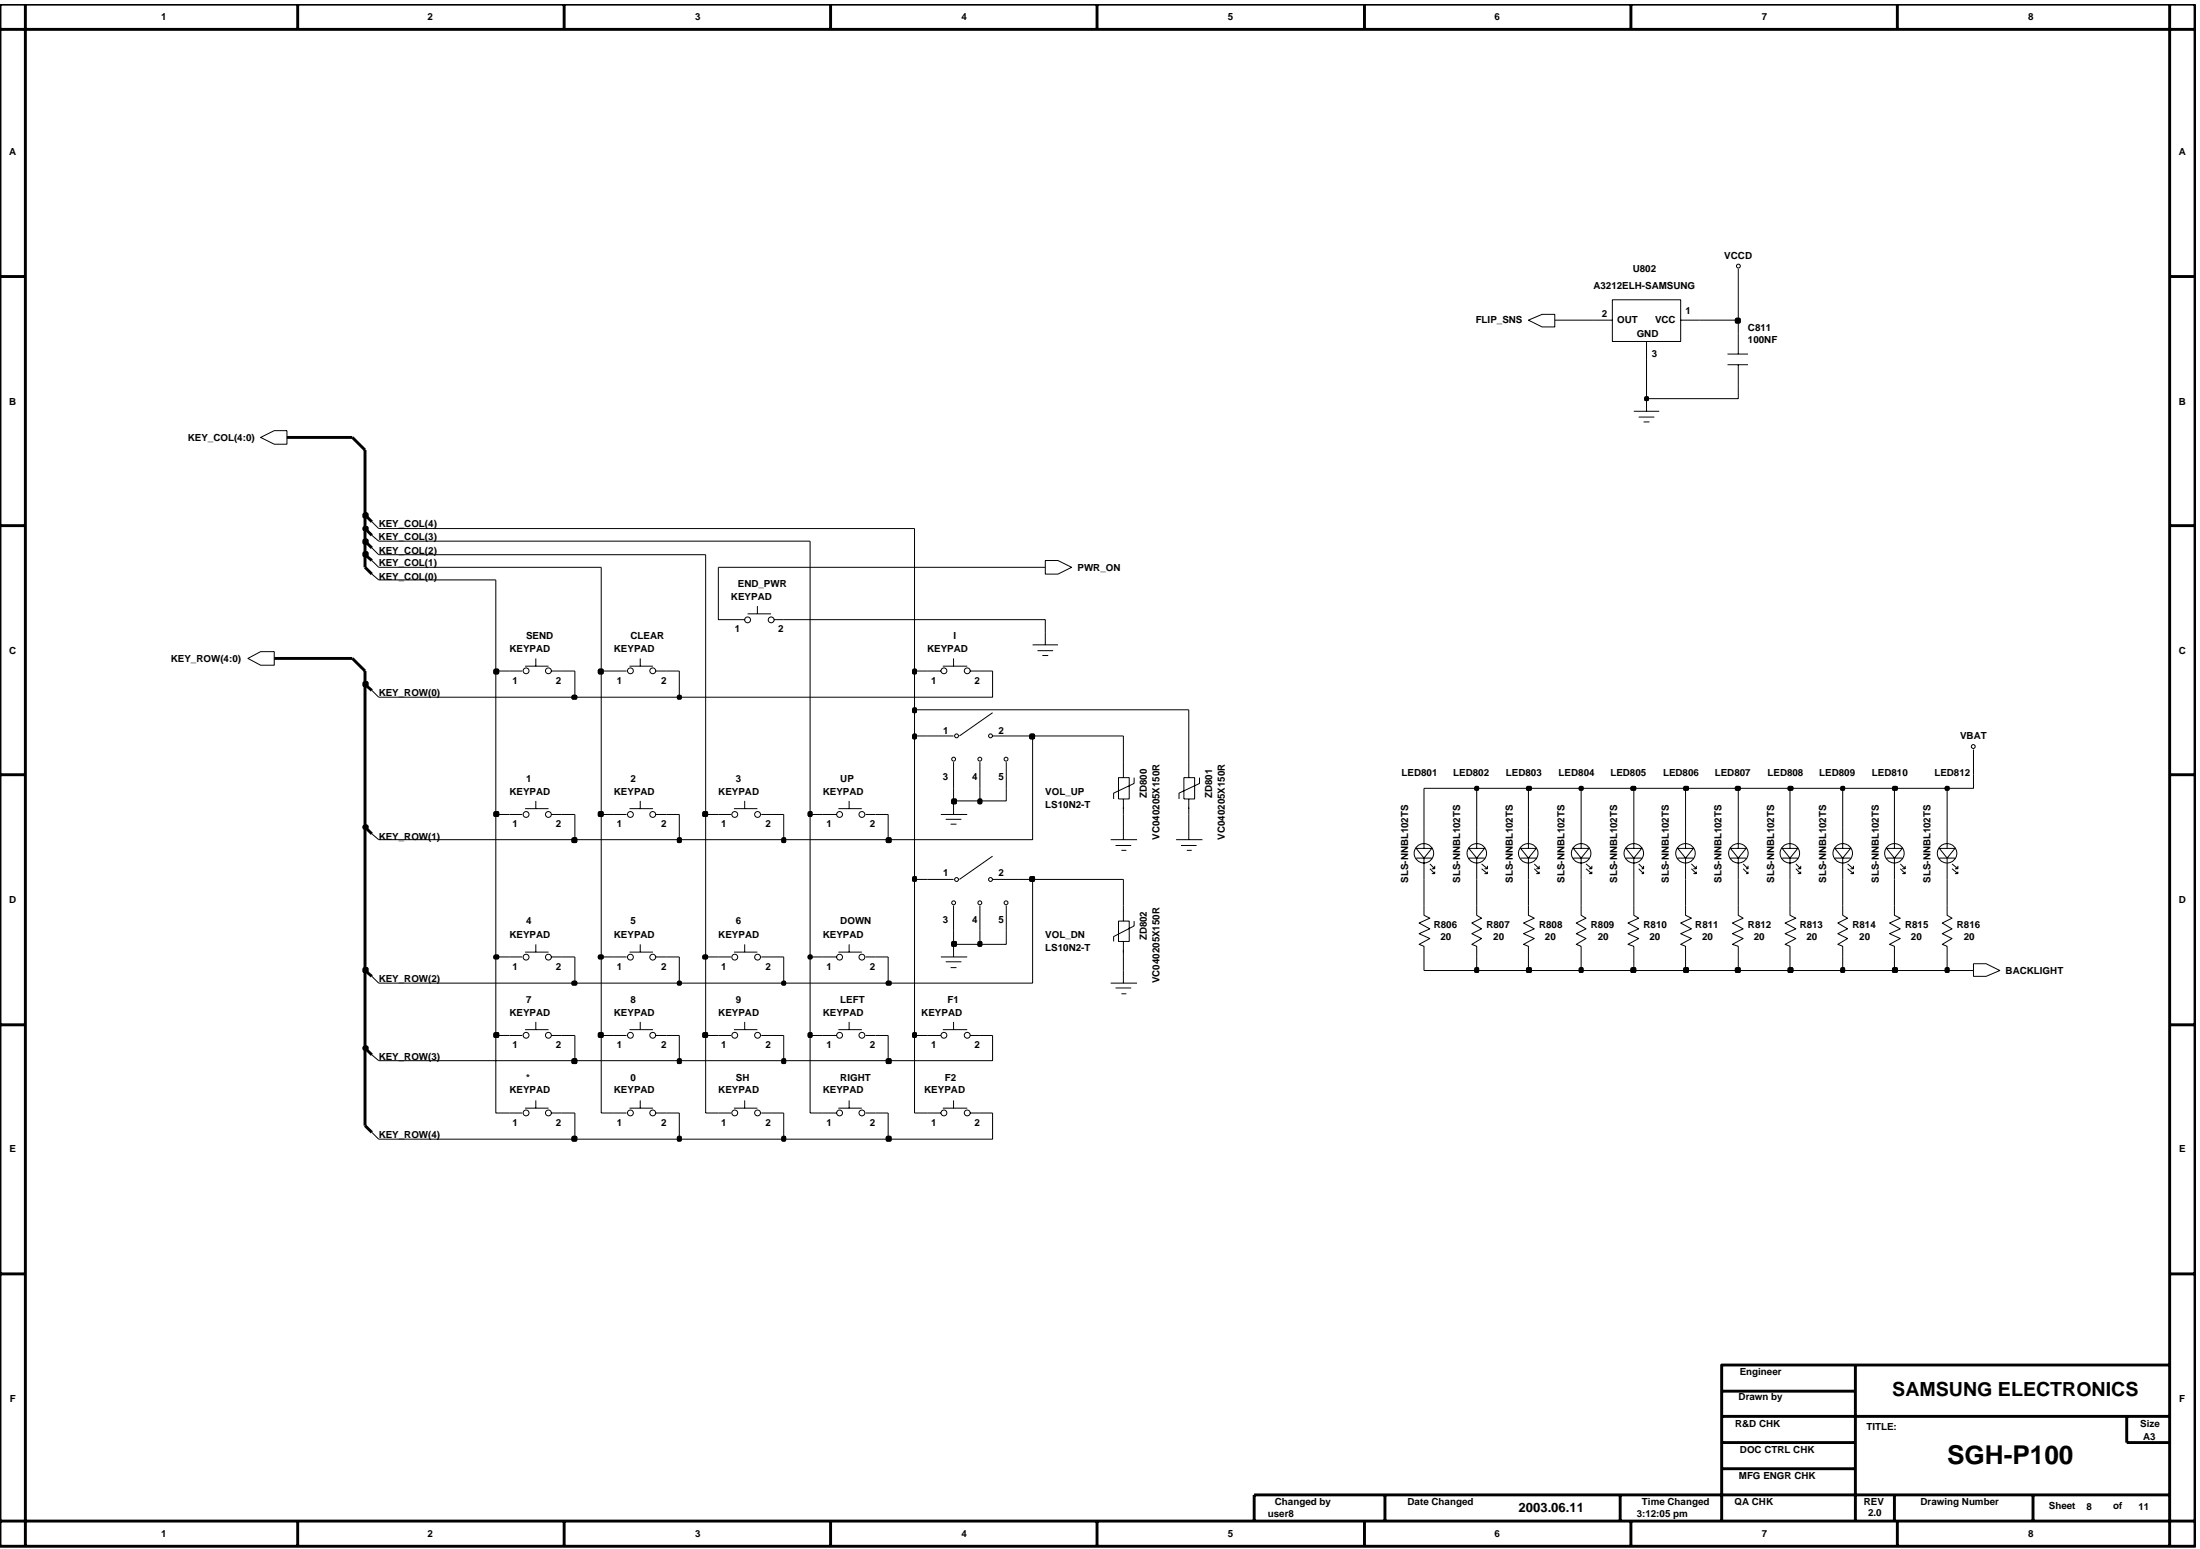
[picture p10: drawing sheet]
<svg xmlns="http://www.w3.org/2000/svg" width="192mm" height="135mm" viewBox="0 0 192 135" stroke-linecap="round" stroke-linejoin="round" font-family="sans-serif">
<g fill="none" stroke="#000" stroke-width=".09">
<path d="M22.7 38.2l1.2-.6h1.1v1.1h-1.1zM133.3 27.9l1.2-.5h1.1v1.1h-1.1zM139 27.9h1.6M140.6 26.2h6v3.6h-6zM142.5 35.9h2.2M142.9 36.4h1.4M143.4 36.8h.5M143.6 29.8v1.6M143.6 34.8v1.1M146.6 27.9h1.6M150.7 31.8h1.8M150.7 30.9h1.8"/>
<path d="M151.6 23.4v2.3M151.6 29.1v1.8M151.6 31.8v1.8M21.6 57.4l1.1-.6h1.2v1.2h-1.2zM32.4 50.1l.6 .5M32.4 47.8l.6 .6M32.4 48.9l.6 .6M32.4 46.7l.6 .5M32.4 45.5l.6 .6M44.4 58.5h1.1M45.8 58.1h2M46.7 57.4v.7"/>
<path d="M48.1 58.5h.9M53.6 58.5h1.1M54.9 58.1h2.1M55.9 57.4v.7M57.2 58.5h1M63.8 54.1h1.2M65.2 53.5h2.1M66.1 52.9v.6M67.5 54.1h.9M80.9 58.5h1.2M82.2 58.1h2.2M83.2 57.4v.7"/>
<path d="M84.6 58.5h.9M90.1 56.2h2.2M90.5 56.8h1.4M90.9 57.2h.5M91.2 48.9h1.1l1.2 .6-1.2 .6h-1.1zM91.2 55.1v1.1M32.4 72.7l.6 .5M32.4 60.2l.6 .6M44.4 71h1.1M45.8 70.5h2M46.7 69.9v.6M48.1 71h.9"/>
<path d="M53.6 71h1.1M54.9 70.5h2.1M55.9 69.9v.6M57.2 71h1M62.7 71h1.1M64 70.5h2.1M65 69.9v.6M66.4 71h.9M71.8 71h1.2M73.1 70.5h2.1M74.1 69.9v.6M75.5 71h.9"/>
<path d="M80.9 64.2h2.3M80.9 76.7h2.3M82.1 71h2.3M82.5 71.5h1.4M82.9 71.9h.5M83.2 66.5v2.3M83.2 69.9v1.1M83.2 79v2.2M85.5 66.5v2.3M85.5 79v2.2M86.6 62.2l-2.9 2M86.6 64.2h2.3"/>
<path d="M86.6 74.7l-2.9 2M86.6 76.7h2.3M87.8 66.5v2.3M87.8 79v2.2M96.9 73.2h2.3M97.3 73.7h1.4M97.6 67.8h.9v1.9h-.9zM97.8 74.2h.5M98 66.5v1.3M98 69.7v1.3M98 72.1v1.1M98 79v1.3"/>
<path d="M98.9 67.8v.5l-1.8 .9v.5M102.6 73.2h2.3M103 73.7h1.4M103.3 67.8h.9v1.9h-.9zM103.5 74.2h.5M103.7 66.5v1.3M103.7 69.7v1.3M103.7 72.1v1.1M104.6 67.8v.5l-1.8 .9v.5M123.5 74h1.4l-.7 .8zM123.5 74.8h1.4M124.2 79v.8l.5 .3-.9 .4 .9 .5-.9 .4 .9 .5-.9 .5 .4 .1v1"/>
<path d="M124.2 72.1v1.9M124.2 74.8v1.9M124.7 75.8l.5 .4M124.7 75.4l.5 .4M124.9 75.8h.3M125.2 76v.2h-.3M125.2 75.5v.3M128.1 74h1.4l-.7 .8zM128.1 74.8h1.4M128.8 79v.8l.4 .3-.8 .4 .8 .5-.8 .4 .8 .5-.8 .5 .4 .1v1M128.8 72.1v1.9M128.8 74.8v1.9"/>
<path d="M129.2 75.8l.6 .4M129.2 75.4l.6 .4M129.5 75.8h.3M129.5 76.2h.3M129.8 75.5v.3M129.8 76v.2M132.6 74h1.4l-.7 .8zM132.6 74.8h1.4M133.3 79v.8l.5 .3-.9 .4 .9 .5-.9 .4 .9 .5-.9 .5 .4 .1v1M133.3 72.1v1.9M133.3 74.8v1.9M133.8 75.8l.5 .4"/>
<path d="M133.8 75.4l.5 .4M134 75.8h.3M134 76.2h.3M134.3 75.5v.3M134.3 76v.2M137.2 74h1.4l-.7 .8zM137.2 74.8h1.4M137.9 79v.8l.5 .3-.9 .4 .9 .5-.9 .4 .9 .5-.9 .5 .4 .1v1M137.9 72.1v1.9M137.9 74.8v1.9M138.4 75.8l.5 .4M138.4 75.4l.5 .4"/>
<path d="M138.6 75.8h.3M138.9 76v.2h-.3M138.9 75.5v.3M141.8 74h1.4l-.7 .8zM141.8 74.8h1.4M142.5 79v.8l.4 .3-.9 .4 .9 .5-.9 .4 .9 .5-.9 .5 .5 .1v1M142.5 72.1v1.9M142.5 74.8v1.9M142.9 75.8l.5 .4M142.9 75.4l.5 .4M143.2 75.8h.2M143.4 76v.2h-.2"/>
<path d="M143.4 75.5v.3M146.4 74h1.3l-.7 .8zM146.4 74.8h1.3M147 79v.8l.5 .3-.9 .4 .9 .5-.9 .4 .9 .5-.9 .5 .4 .1v1M147 72.1v1.9M147 74.8v1.9M147.5 75.8l.5 .4M147.5 75.4l.5 .4M147.7 75.8h.3M148 76v.2h-.3M148 75.5v.3M151 74h1.3l-.7 .8z"/>
<path d="M151 74.8h1.3M151.6 79v.8l.5 .3-1 .4 1 .5-1 .4 1 .5-1 .5 .5 .1v1M151.6 72.1v1.9M151.6 74.8v1.9M152.1 75.8l.4 .4M152.1 75.4l.4 .4M152.3 75.8h.2M152.5 76v.2h-.2M152.5 75.5v.3M155.5 74h1.3l-.7 .8zM155.5 74.8h1.3M156.1 79v.8l.6 .3-1 .4 1 .5-1 .4 1 .5-1 .5 .4 .1v1"/>
<path d="M156.1 72.1v1.9M156.1 74.8v1.9M156.7 75.8l.4 .4M156.7 75.4l.4 .4M156.8 75.8h.3M157.1 76v.2h-.3M157.1 75.5v.3M160.1 74h1.3l-.7 .8zM160.1 74.8h1.3M160.7 79v.8l.5 .3-.9 .4 .9 .5-.9 .4 .9 .5-.9 .5 .4 .1v1M160.7 72.1v1.9M160.7 74.8v1.9"/>
<path d="M161.2 75.8l.5 .4M161.2 75.4l.5 .4M161.4 75.8h.3M161.7 76v.2h-.3M161.7 75.5v.3M164.6 74h1.3l-.6 .8zM164.6 74.8h1.3M165.3 79v.8l.5 .3-1 .4 1 .5-1 .4 1 .5-1 .5 .5 .1v1M165.3 72.1v1.9M165.3 74.8v1.9M165.8 75.8l.4 .4M165.8 75.4l.4 .4"/>
<path d="M165.9 75.8h.3M166.2 76v.2h-.3M166.2 75.5v.3M169.2 74h1.3l-.6 .8zM169.2 74.8h1.3M169.9 79v.8l.4 .3-.9 .4 .9 .5-.9 .4 .9 .5-.9 .5 .5 .1v1M169.9 72.1v1.9M169.9 74.8v1.9M170.3 75.8l.5 .4M170.3 75.4l.5 .4M170.5 75.8h.3M170.8 76v.2h-.3"/>
<path d="M170.8 75.5v.3M172.2 65.4v2.2M32.4 92l.6 .5M32.4 85.2l.6 .6M32.4 98.8l.6 .6h17.1M44.4 97.1h1.1M44.4 83.5h1.1M44.4 90.3h1.1M45.8 96.7h2M45.8 83h2M45.8 89.8h2M46.7 82.4v.6"/>
<path d="M46.7 89.1v.7M46.7 96v.7M48.1 97.1h.9M48.1 83.5h.9M48.1 90.3h.9M53.6 97.1h1.1M53.6 83.5h1.1M53.6 90.3h1.1M54.9 96.7h2.1M54.9 83h2.1M54.9 89.8h2.1M55.9 82.4v.6"/>
<path d="M55.9 89.1v.7M55.9 96v.7M57.2 97.1h1M57.2 83.5h1M57.2 90.3h1M62.7 97.1h1.1M62.7 83.5h1.1M62.7 90.3h1.1M64 96.7h2.1M64 83h2.1M64 89.8h2.1M65 82.4v.6"/>
<path d="M65 89.1v.7M65 96v.7M66.4 97.1h.9M66.4 83.5h.9M66.4 90.3h.9M71.8 97.1h1.2M71.8 83.5h1.2M71.8 90.3h1.2M73.1 96.7h2.1M73.1 83h2.1M73.1 89.8h2.1M74.1 82.4v.6"/>
<path d="M74.1 89.1v.7M74.1 96v.7M75.5 97.1h.9M75.5 83.5h.9M75.5 90.3h.9M80.9 97.1h1.2M80.9 90.3h1.2M82.1 83.5h2.3M82.2 96.7h2.2M82.2 89.8h2.2M82.5 83.9h1.4M82.9 84.4h.5"/>
<path d="M83.2 82.4v1.1M83.2 89.1v.7M83.2 96v.7M84.6 97.1h.9M84.6 90.3h.9M96.9 85.8h2.3M97.3 86.2h1.4M97.6 80.3h.9v1.8h-.9zM97.8 86.7h.5M98 82.1v1.4M98 84.7v1.1M98.9 80.3v.5l-1.8 .9v.4"/>
<path d="M172.2 84.1h1.1l1.1 .6-1.1 .5h-1.1z"/>
<circle cx="151.6" cy="23.2" r=".17"/>
<circle cx="45.9" cy="58.5" r=".25"/>
<circle cx="47.8" cy="58.5" r=".25"/>
<circle cx="55" cy="58.5" r=".25"/>
<circle cx="56.9" cy="58.5" r=".25"/>
<circle cx="65.2" cy="54.1" r=".25"/>
<circle cx="67.3" cy="54.1" r=".25"/>
<circle cx="82.3" cy="58.5" r=".25"/>
<circle cx="84.4" cy="58.5" r=".25"/>
<circle cx="45.9" cy="71" r=".25"/>
<circle cx="47.8" cy="71" r=".25"/>
<circle cx="55" cy="71" r=".25"/>
<circle cx="56.9" cy="71" r=".25"/>
<circle cx="64.1" cy="71" r=".25"/>
<circle cx="66.1" cy="71" r=".25"/>
<circle cx="73.2" cy="71" r=".25"/>
<circle cx="75.2" cy="71" r=".25"/>
<circle cx="83.2" cy="66.2" r=".17"/>
<circle cx="83.2" cy="78.7" r=".17"/>
<circle cx="83.4" cy="76.7" r=".17"/>
<circle cx="83.4" cy="64.2" r=".17"/>
<circle cx="85.5" cy="66.2" r=".17"/>
<circle cx="85.5" cy="78.7" r=".17"/>
<circle cx="86.4" cy="76.7" r=".17"/>
<circle cx="86.4" cy="64.2" r=".17"/>
<circle cx="87.8" cy="66.2" r=".17"/>
<circle cx="87.8" cy="78.7" r=".17"/>
<circle cx="124.2" cy="74.4" r=".85"/>
<circle cx="128.8" cy="74.4" r=".85"/>
<circle cx="133.3" cy="74.4" r=".85"/>
<circle cx="137.9" cy="74.4" r=".85"/>
<circle cx="142.5" cy="74.4" r=".85"/>
<circle cx="147" cy="74.4" r=".85"/>
<circle cx="151.6" cy="74.4" r=".85"/>
<circle cx="156.1" cy="74.4" r=".85"/>
<circle cx="160.7" cy="74.4" r=".85"/>
<circle cx="165.3" cy="74.4" r=".85"/>
<circle cx="169.8" cy="74.4" r=".85"/>
<circle cx="172.1" cy="65.1" r=".17"/>
<circle cx="45.9" cy="97.1" r=".25"/>
<circle cx="45.9" cy="83.5" r=".25"/>
<circle cx="45.9" cy="90.3" r=".25"/>
<circle cx="47.8" cy="97.1" r=".25"/>
<circle cx="47.8" cy="83.5" r=".25"/>
<circle cx="47.8" cy="90.3" r=".25"/>
<circle cx="55" cy="97.1" r=".25"/>
<circle cx="55" cy="83.5" r=".25"/>
<circle cx="55" cy="90.3" r=".25"/>
<circle cx="56.9" cy="97.1" r=".25"/>
<circle cx="56.9" cy="83.5" r=".25"/>
<circle cx="56.9" cy="90.3" r=".25"/>
<circle cx="64.1" cy="97.1" r=".25"/>
<circle cx="64.1" cy="83.5" r=".25"/>
<circle cx="64.1" cy="90.3" r=".25"/>
<circle cx="66.1" cy="97.1" r=".25"/>
<circle cx="66.1" cy="83.5" r=".25"/>
<circle cx="66.1" cy="90.3" r=".25"/>
<circle cx="73.2" cy="97.1" r=".25"/>
<circle cx="73.2" cy="83.5" r=".25"/>
<circle cx="73.2" cy="90.3" r=".25"/>
<circle cx="75.2" cy="97.1" r=".25"/>
<circle cx="75.2" cy="83.5" r=".25"/>
<circle cx="75.2" cy="90.3" r=".25"/>
<circle cx="82.3" cy="97.1" r=".25"/>
<circle cx="82.3" cy="90.3" r=".25"/>
<circle cx="84.4" cy="97.1" r=".25"/>
<circle cx="84.4" cy="90.3" r=".25"/>
</g>
<path d="M31.8 49.5l.6 .6M31.8 47.2l.6 .6M31.8 48.4l.6 .5M31.8 59.7l.6 .5M31.8 46.1l.6 .6M31.8 44.9l.6 .6M31.8 72.1l.6 .6M31.8 91.4l.6 .6M31.8 84.7l.6 .5M31.8 98.2l.6 .6" fill="none" stroke="#000" stroke-width=".25"/>
<path d="M50 99.2h.2v.3h-.2z" fill-rule="evenodd" fill="#c2c2c2" stroke="#000" stroke-width=".25"/>
<path d="M50 99.2h.2v.3h-.2z" fill="none" stroke="#000" stroke-width=".25"/>
<path d="M50.1 97.1v2.3h9.2" fill="none" stroke="#000" stroke-width=".09"/>
<path d="M59.2 99.2h.1v.3h-.1z" fill-rule="evenodd" fill="#c2c2c2" stroke="#000" stroke-width=".25"/>
<path d="M59.2 99.2h.1v.3h-.1z" fill="none" stroke="#000" stroke-width=".25"/>
<path d="M59.3 97.1v2.3h9.1" fill="none" stroke="#000" stroke-width=".09"/>
<path d="M68.3 99.2h.2v.3h-.2z" fill-rule="evenodd" fill="#c2c2c2" stroke="#000" stroke-width=".25"/>
<path d="M68.3 99.2h.2v.3h-.2z" fill="none" stroke="#000" stroke-width=".25"/>
<path d="M68.4 97.1v2.3h9.1" fill="none" stroke="#000" stroke-width=".09"/>
<path d="M77.4 99.2h.2v.3h-.2z" fill-rule="evenodd" fill="#c2c2c2" stroke="#000" stroke-width=".25"/>
<path d="M31.8 91.4v6.8M77.4 99.2h.2v.3h-.2z" fill="none" stroke="#000" stroke-width=".25"/>
<path d="M33 92.5h17.1M43.3 90.3v6.8h1.1M49 97.1h1.1M52.4 90.3v6.8h1.2M58.2 97.1h1.1M61.6 90.3v6.8h1.1M67.3 97.1h1.1M70.7 90.3v6.8h1.1M76.4 97.1h1.1v2.3h9.1v-2.3h-1.1M79.8 90.3v6.8h1.1" fill="none" stroke="#000" stroke-width=".09"/>
<path d="M50 92.4h.2v.3h-.2z" fill-rule="evenodd" fill="#c2c2c2" stroke="#000" stroke-width=".25"/>
<path d="M50 92.4h.2v.3h-.2z" fill="none" stroke="#000" stroke-width=".25"/>
<path d="M50.1 90.3v2.2h9.2" fill="none" stroke="#000" stroke-width=".09"/>
<path d="M59.2 92.4h.1v.3h-.1z" fill-rule="evenodd" fill="#c2c2c2" stroke="#000" stroke-width=".25"/>
<path d="M59.2 92.4h.1v.3h-.1z" fill="none" stroke="#000" stroke-width=".25"/>
<path d="M59.3 90.3v2.2h9.1" fill="none" stroke="#000" stroke-width=".09"/>
<path d="M68.3 92.4h.2v.3h-.2z" fill-rule="evenodd" fill="#c2c2c2" stroke="#000" stroke-width=".25"/>
<path d="M68.3 92.4h.2v.3h-.2z" fill="none" stroke="#000" stroke-width=".25"/>
<path d="M68.4 90.3v2.2h9.1" fill="none" stroke="#000" stroke-width=".09"/>
<path d="M77.4 92.4h.2v.3h-.2z" fill-rule="evenodd" fill="#c2c2c2" stroke="#000" stroke-width=".25"/>
<path d="M77.4 92.4h.2v.3h-.2z" fill="none" stroke="#000" stroke-width=".25"/>
<path d="M77.5 90.3v2.2h9.1v-2.2" fill="none" stroke="#000" stroke-width=".09"/>
<path d="M31.8 91.3h.2v.2h-.2z" fill-rule="evenodd" fill="#c2c2c2" stroke="#000" stroke-width=".25"/>
<path d="M31.8 91.3h.2v.2h-.2zM31.8 84.7v6.7" fill="none" stroke="#000" stroke-width=".25"/>
<path d="M43.2 90.2h.2v.2h-.2z" fill-rule="evenodd" fill="#c2c2c2" stroke="#000" stroke-width=".25"/>
<path d="M43.2 90.2h.2v.2h-.2z" fill="none" stroke="#000" stroke-width=".25"/>
<path d="M43.3 83.5v6.8h1.1M49 90.3h1.1" fill="none" stroke="#000" stroke-width=".09"/>
<path d="M52.3 90.2h.2v.2h-.2z" fill-rule="evenodd" fill="#c2c2c2" stroke="#000" stroke-width=".25"/>
<path d="M52.3 90.2h.2v.2h-.2z" fill="none" stroke="#000" stroke-width=".25"/>
<path d="M52.4 83.5v6.8h1.2M58.2 90.3h1.1" fill="none" stroke="#000" stroke-width=".09"/>
<path d="M61.4 90.2h.2v.2h-.2z" fill-rule="evenodd" fill="#c2c2c2" stroke="#000" stroke-width=".25"/>
<path d="M61.4 90.2h.2v.2h-.2z" fill="none" stroke="#000" stroke-width=".25"/>
<path d="M61.6 83.5v6.8h1.1M67.3 90.3h1.1" fill="none" stroke="#000" stroke-width=".09"/>
<path d="M70.6 90.2h.2v.2h-.2z" fill-rule="evenodd" fill="#c2c2c2" stroke="#000" stroke-width=".25"/>
<path d="M70.6 90.2h.2v.2h-.2z" fill="none" stroke="#000" stroke-width=".25"/>
<path d="M70.7 83.5v6.8h1.1M76.4 90.3h1.1" fill="none" stroke="#000" stroke-width=".09"/>
<path d="M79.7 90.2h.2v.2h-.2z" fill-rule="evenodd" fill="#c2c2c2" stroke="#000" stroke-width=".25"/>
<path d="M79.7 90.2h.2v.2h-.2z" fill="none" stroke="#000" stroke-width=".25"/>
<path d="M79.8 76.7v13.6h1.1M33 85.8h17.1M85.5 90.3h1.1" fill="none" stroke="#000" stroke-width=".09"/>
<path d="M50 85.7h.2v.1h-.2z" fill-rule="evenodd" fill="#c2c2c2" stroke="#000" stroke-width=".25"/>
<path d="M50 85.7h.2v.1h-.2z" fill="none" stroke="#000" stroke-width=".25"/>
<path d="M50.1 83.5v2.3h9.2" fill="none" stroke="#000" stroke-width=".09"/>
<path d="M59.2 85.7h.1v.1h-.1z" fill-rule="evenodd" fill="#c2c2c2" stroke="#000" stroke-width=".25"/>
<path d="M59.2 85.7h.1v.1h-.1z" fill="none" stroke="#000" stroke-width=".25"/>
<path d="M59.3 83.5v2.3h9.1" fill="none" stroke="#000" stroke-width=".09"/>
<path d="M68.3 85.7h.2v.1h-.2z" fill-rule="evenodd" fill="#c2c2c2" stroke="#000" stroke-width=".25"/>
<path d="M68.3 85.7h.2v.1h-.2z" fill="none" stroke="#000" stroke-width=".25"/>
<path d="M68.4 83.5v2.3h9.1" fill="none" stroke="#000" stroke-width=".09"/>
<path d="M77.4 85.7h.2v.1h-.2z" fill-rule="evenodd" fill="#c2c2c2" stroke="#000" stroke-width=".25"/>
<path d="M77.4 85.7h.2v.1h-.2z" fill="none" stroke="#000" stroke-width=".25"/>
<path d="M90.1 76.7v9.1h-12.6v-2.3" fill="none" stroke="#000" stroke-width=".09"/>
<path d="M31.8 84.5h.2v.2h-.2z" fill-rule="evenodd" fill="#c2c2c2" stroke="#000" stroke-width=".25"/>
<path d="M31.8 72.1v12.6M31.8 84.5h.2v.2h-.2z" fill="none" stroke="#000" stroke-width=".25"/>
<path d="M98 83.5v1.2M124.2 83.5v1.2h4.6" fill="none" stroke="#000" stroke-width=".09"/>
<path d="M128.7 84.5h.2v.2h-.2z" fill-rule="evenodd" fill="#c2c2c2" stroke="#000" stroke-width=".25"/>
<path d="M128.7 84.5h.2v.2h-.2z" fill="none" stroke="#000" stroke-width=".25"/>
<path d="M128.8 83.5v1.2h4.5" fill="none" stroke="#000" stroke-width=".09"/>
<path d="M133.2 84.5h.3v.2h-.3z" fill-rule="evenodd" fill="#c2c2c2" stroke="#000" stroke-width=".25"/>
<path d="M133.2 84.5h.3v.2h-.3z" fill="none" stroke="#000" stroke-width=".25"/>
<path d="M133.3 83.5v1.2h4.6" fill="none" stroke="#000" stroke-width=".09"/>
<path d="M137.8 84.5h.2v.2h-.2z" fill-rule="evenodd" fill="#c2c2c2" stroke="#000" stroke-width=".25"/>
<path d="M137.8 84.5h.2v.2h-.2z" fill="none" stroke="#000" stroke-width=".25"/>
<path d="M137.9 83.5v1.2h4.6" fill="none" stroke="#000" stroke-width=".09"/>
<path d="M142.4 84.5h.2v.2h-.2z" fill-rule="evenodd" fill="#c2c2c2" stroke="#000" stroke-width=".25"/>
<path d="M142.4 84.5h.2v.2h-.2z" fill="none" stroke="#000" stroke-width=".25"/>
<path d="M142.5 83.5v1.2h4.5" fill="none" stroke="#000" stroke-width=".09"/>
<path d="M147 84.5h.2v.2h-.2z" fill-rule="evenodd" fill="#c2c2c2" stroke="#000" stroke-width=".25"/>
<path d="M147 84.5h.2v.2h-.2z" fill="none" stroke="#000" stroke-width=".25"/>
<path d="M147 83.5v1.2h4.6" fill="none" stroke="#000" stroke-width=".09"/>
<path d="M151.5 84.5h.2v.2h-.2z" fill-rule="evenodd" fill="#c2c2c2" stroke="#000" stroke-width=".25"/>
<path d="M151.5 84.5h.2v.2h-.2z" fill="none" stroke="#000" stroke-width=".25"/>
<path d="M151.6 83.5v1.2h4.5" fill="none" stroke="#000" stroke-width=".09"/>
<path d="M156.1 84.5h.2v.2h-.2z" fill-rule="evenodd" fill="#c2c2c2" stroke="#000" stroke-width=".25"/>
<path d="M156.1 84.5h.2v.2h-.2z" fill="none" stroke="#000" stroke-width=".25"/>
<path d="M156.1 83.5v1.2h4.6" fill="none" stroke="#000" stroke-width=".09"/>
<path d="M160.7 84.5h.1v.2h-.1z" fill-rule="evenodd" fill="#c2c2c2" stroke="#000" stroke-width=".25"/>
<path d="M160.7 84.5h.1v.2h-.1z" fill="none" stroke="#000" stroke-width=".25"/>
<path d="M160.7 83.5v1.2h4.6" fill="none" stroke="#000" stroke-width=".09"/>
<path d="M165.2 84.5h.2v.2h-.2z" fill-rule="evenodd" fill="#c2c2c2" stroke="#000" stroke-width=".25"/>
<path d="M165.2 84.5h.2v.2h-.2z" fill="none" stroke="#000" stroke-width=".25"/>
<path d="M165.3 83.5v1.2h4.6" fill="none" stroke="#000" stroke-width=".09"/>
<path d="M169.8 84.5h.1v.2h-.1z" fill-rule="evenodd" fill="#c2c2c2" stroke="#000" stroke-width=".25"/>
<path d="M169.8 84.5h.1v.2h-.1z" fill="none" stroke="#000" stroke-width=".25"/>
<path d="M169.9 83.5v1.2h2.3" fill="none" stroke="#000" stroke-width=".09"/>
<path d="M43.2 83.4h.2v.2h-.2z" fill-rule="evenodd" fill="#c2c2c2" stroke="#000" stroke-width=".25"/>
<path d="M43.2 83.4h.2v.2h-.2z" fill="none" stroke="#000" stroke-width=".25"/>
<path d="M43.3 71v12.5h1.1M49 83.5h1.1" fill="none" stroke="#000" stroke-width=".09"/>
<path d="M52.3 83.4h.2v.2h-.2z" fill-rule="evenodd" fill="#c2c2c2" stroke="#000" stroke-width=".25"/>
<path d="M52.3 83.4h.2v.2h-.2z" fill="none" stroke="#000" stroke-width=".25"/>
<path d="M52.4 71v12.5h1.2M58.2 83.5h1.1" fill="none" stroke="#000" stroke-width=".09"/>
<path d="M61.4 83.4h.2v.2h-.2z" fill-rule="evenodd" fill="#c2c2c2" stroke="#000" stroke-width=".25"/>
<path d="M61.4 83.4h.2v.2h-.2z" fill="none" stroke="#000" stroke-width=".25"/>
<path d="M61.6 71v12.5h1.1M67.3 83.5h1.1" fill="none" stroke="#000" stroke-width=".09"/>
<path d="M70.6 83.4h.2v.2h-.2z" fill-rule="evenodd" fill="#c2c2c2" stroke="#000" stroke-width=".25"/>
<path d="M70.6 83.4h.2v.2h-.2z" fill="none" stroke="#000" stroke-width=".25"/>
<path d="M70.7 71v12.5h1.1M76.4 83.5h1.1" fill="none" stroke="#000" stroke-width=".09"/>
<path d="M83.1 82.2h.3v.3h-.3z" fill-rule="evenodd" fill="#c2c2c2" stroke="#000" stroke-width=".25"/>
<path d="M83.1 82.2h.3v.3h-.3z" fill="none" stroke="#000" stroke-width=".25"/>
<path d="M83.2 81.2v1.2h2.3" fill="none" stroke="#000" stroke-width=".09"/>
<path d="M85.4 82.2h.2v.3h-.2z" fill-rule="evenodd" fill="#c2c2c2" stroke="#000" stroke-width=".25"/>
<path d="M85.4 82.2h.2v.3h-.2z" fill="none" stroke="#000" stroke-width=".25"/>
<g fill="none" stroke="#000" stroke-width=".09">
<path d="M98 76.7v2.3M124.2 76.7v2.3M128.8 76.7v2.3M133.3 76.7v2.3M137.9 76.7v2.3M142.5 76.7v2.3M147 76.7v2.3M151.6 76.7v2.3M156.1 76.7v2.3M160.7 76.7v2.3M165.3 76.7v2.3M169.9 76.7v2.3"/>
<path d="M85.5 81.2v1.2h2.3v-1.2"/>
</g>
<path d="M79.7 76.5h.2v.3h-.2z" fill-rule="evenodd" fill="#c2c2c2" stroke="#000" stroke-width=".25"/>
<path d="M79.7 76.5h.2v.3h-.2z" fill="none" stroke="#000" stroke-width=".25"/>
<path d="M79.8 64.2v12.5h1.1M88.9 76.7h1.2" fill="none" stroke="#000" stroke-width=".09"/>
<path d="M89.9 76.5h.3v.3h-.3z" fill-rule="evenodd" fill="#c2c2c2" stroke="#000" stroke-width=".25"/>
<path d="M89.9 76.5h.3v.3h-.3z" fill="none" stroke="#000" stroke-width=".25"/>
<path d="M33 73.2h17.1M90.1 76.7h7.9" fill="none" stroke="#000" stroke-width=".09"/>
<path d="M50 73.2h.2v.2h-.2z" fill-rule="evenodd" fill="#c2c2c2" stroke="#000" stroke-width=".25"/>
<path d="M50 73.2h.2v.2h-.2z" fill="none" stroke="#000" stroke-width=".25"/>
<path d="M50.1 71v2.2h9.2" fill="none" stroke="#000" stroke-width=".09"/>
<path d="M59.2 73.2h.1v.2h-.1z" fill-rule="evenodd" fill="#c2c2c2" stroke="#000" stroke-width=".25"/>
<path d="M59.2 73.2h.1v.2h-.1z" fill="none" stroke="#000" stroke-width=".25"/>
<path d="M59.3 71v2.2h9.1" fill="none" stroke="#000" stroke-width=".09"/>
<path d="M68.3 73.2h.2v.2h-.2z" fill-rule="evenodd" fill="#c2c2c2" stroke="#000" stroke-width=".25"/>
<path d="M68.3 73.2h.2v.2h-.2z" fill="none" stroke="#000" stroke-width=".25"/>
<path d="M68.4 71v2.2h9.1" fill="none" stroke="#000" stroke-width=".09"/>
<path d="M77.4 73.2h.2v.2h-.2z" fill-rule="evenodd" fill="#c2c2c2" stroke="#000" stroke-width=".25"/>
<path d="M77.4 73.2h.2v.2h-.2z" fill="none" stroke="#000" stroke-width=".25"/>
<path d="M90.1 64.2v9h-12.6v-2.2" fill="none" stroke="#000" stroke-width=".09"/>
<path d="M31.8 72.1h.2v.1h-.2z" fill-rule="evenodd" fill="#c2c2c2" stroke="#000" stroke-width=".25"/>
<path d="M31.8 59.7v12.4M31.8 72.1h.2v.1h-.2z" fill="none" stroke="#000" stroke-width=".25"/>
<g fill="none" stroke="#000" stroke-width=".09">
<path d="M98 71v1.1M103.7 71v1.1M124.2 68.8v3.3M128.8 68.8v3.3M133.3 68.8v3.3M137.9 68.8v3.3M142.5 68.8v3.3M147 68.8v3.3M151.6 68.8v3.3M156.1 68.8v3.3M160.7 68.8v3.3M165.3 68.8v3.3"/>
<path d="M169.9 68.8v3.3"/>
</g>
<path d="M43.2 70.9h.2v.2h-.2z" fill-rule="evenodd" fill="#c2c2c2" stroke="#000" stroke-width=".25"/>
<path d="M43.2 70.9h.2v.2h-.2z" fill="none" stroke="#000" stroke-width=".25"/>
<path d="M43.3 58.5v12.5h1.1M49 71h1.1" fill="none" stroke="#000" stroke-width=".09"/>
<path d="M52.3 70.9h.2v.2h-.2z" fill-rule="evenodd" fill="#c2c2c2" stroke="#000" stroke-width=".25"/>
<path d="M52.3 70.9h.2v.2h-.2z" fill="none" stroke="#000" stroke-width=".25"/>
<path d="M52.4 58.5v12.5h1.2M58.2 71h1.1" fill="none" stroke="#000" stroke-width=".09"/>
<path d="M61.4 70.9h.2v.2h-.2z" fill-rule="evenodd" fill="#c2c2c2" stroke="#000" stroke-width=".25"/>
<path d="M61.4 70.9h.2v.2h-.2z" fill="none" stroke="#000" stroke-width=".25"/>
<path d="M61.6 48.4v22.6h1.1M67.3 71h1.1" fill="none" stroke="#000" stroke-width=".09"/>
<path d="M70.6 70.9h.2v.2h-.2z" fill-rule="evenodd" fill="#c2c2c2" stroke="#000" stroke-width=".25"/>
<path d="M70.6 70.9h.2v.2h-.2z" fill="none" stroke="#000" stroke-width=".25"/>
<path d="M70.7 47.2v23.8h1.1M76.4 71h1.1" fill="none" stroke="#000" stroke-width=".09"/>
<path d="M83.1 69.8h.3v.2h-.3z" fill-rule="evenodd" fill="#c2c2c2" stroke="#000" stroke-width=".25"/>
<path d="M83.1 69.8h.3v.2h-.3z" fill="none" stroke="#000" stroke-width=".25"/>
<path d="M83.2 68.8v1.1h2.3" fill="none" stroke="#000" stroke-width=".09"/>
<path d="M85.4 69.8h.2v.2h-.2z" fill-rule="evenodd" fill="#c2c2c2" stroke="#000" stroke-width=".25"/>
<path d="M85.4 69.8h.2v.2h-.2z" fill="none" stroke="#000" stroke-width=".25"/>
<path d="M85.5 68.8v1.1h2.3v-1.1M124.2 68.8h4.6" fill="none" stroke="#000" stroke-width=".09"/>
<path d="M128.7 68.7h.2v.1h-.2z" fill-rule="evenodd" fill="#c2c2c2" stroke="#000" stroke-width=".25"/>
<path d="M128.7 68.7h.2v.1h-.2z" fill="none" stroke="#000" stroke-width=".25"/>
<path d="M128.8 68.8h4.5" fill="none" stroke="#000" stroke-width=".09"/>
<path d="M133.2 68.7h.3v.1h-.3z" fill-rule="evenodd" fill="#c2c2c2" stroke="#000" stroke-width=".25"/>
<path d="M133.2 68.7h.3v.1h-.3z" fill="none" stroke="#000" stroke-width=".25"/>
<path d="M133.3 68.8h4.6" fill="none" stroke="#000" stroke-width=".09"/>
<path d="M137.8 68.7h.2v.1h-.2z" fill-rule="evenodd" fill="#c2c2c2" stroke="#000" stroke-width=".25"/>
<path d="M137.8 68.7h.2v.1h-.2z" fill="none" stroke="#000" stroke-width=".25"/>
<path d="M137.9 68.8h4.6" fill="none" stroke="#000" stroke-width=".09"/>
<path d="M142.4 68.7h.2v.1h-.2z" fill-rule="evenodd" fill="#c2c2c2" stroke="#000" stroke-width=".25"/>
<path d="M142.4 68.7h.2v.1h-.2z" fill="none" stroke="#000" stroke-width=".25"/>
<path d="M142.5 68.8h4.5" fill="none" stroke="#000" stroke-width=".09"/>
<path d="M147 68.7h.2v.1h-.2z" fill-rule="evenodd" fill="#c2c2c2" stroke="#000" stroke-width=".25"/>
<path d="M147 68.7h.2v.1h-.2z" fill="none" stroke="#000" stroke-width=".25"/>
<path d="M147 68.8h4.6" fill="none" stroke="#000" stroke-width=".09"/>
<path d="M151.5 68.7h.2v.1h-.2z" fill-rule="evenodd" fill="#c2c2c2" stroke="#000" stroke-width=".25"/>
<path d="M151.5 68.7h.2v.1h-.2z" fill="none" stroke="#000" stroke-width=".25"/>
<path d="M151.6 68.8h4.5" fill="none" stroke="#000" stroke-width=".09"/>
<path d="M156.1 68.7h.2v.1h-.2z" fill-rule="evenodd" fill="#c2c2c2" stroke="#000" stroke-width=".25"/>
<path d="M156.1 68.7h.2v.1h-.2z" fill="none" stroke="#000" stroke-width=".25"/>
<path d="M156.1 68.8h4.6" fill="none" stroke="#000" stroke-width=".09"/>
<path d="M160.7 68.7h.1v.1h-.1z" fill-rule="evenodd" fill="#c2c2c2" stroke="#000" stroke-width=".25"/>
<path d="M160.7 68.7h.1v.1h-.1z" fill="none" stroke="#000" stroke-width=".25"/>
<path d="M160.7 68.8h4.6" fill="none" stroke="#000" stroke-width=".09"/>
<path d="M165.2 68.7h.2v.1h-.2z" fill-rule="evenodd" fill="#c2c2c2" stroke="#000" stroke-width=".25"/>
<path d="M165.2 68.7h.2v.1h-.2z" fill="none" stroke="#000" stroke-width=".25"/>
<path d="M165.3 68.8h4.6" fill="none" stroke="#000" stroke-width=".09"/>
<path d="M169.8 68.7h.1v.1h-.1z" fill-rule="evenodd" fill="#c2c2c2" stroke="#000" stroke-width=".25"/>
<path d="M169.8 68.7h.1v.1h-.1z" fill="none" stroke="#000" stroke-width=".25"/>
<path d="M98 64.2v2.3M103.7 61.9v4.6M172.2 67.6v1.2h-2.3" fill="none" stroke="#000" stroke-width=".09"/>
<path d="M79.7 64.1h.2v.3h-.2z" fill-rule="evenodd" fill="#c2c2c2" stroke="#000" stroke-width=".25"/>
<path d="M79.7 64.1h.2v.3h-.2z" fill="none" stroke="#000" stroke-width=".25"/>
<path d="M79.8 61.9v2.3h1.1M88.9 64.2h1.2" fill="none" stroke="#000" stroke-width=".09"/>
<path d="M89.9 64.1h.3v.3h-.3z" fill-rule="evenodd" fill="#c2c2c2" stroke="#000" stroke-width=".25"/>
<path d="M89.9 64.1h.3v.3h-.3z" fill="none" stroke="#000" stroke-width=".25"/>
<path d="M90.1 64.2h7.9" fill="none" stroke="#000" stroke-width=".09"/>
<path d="M79.7 61.8h.2v.3h-.2z" fill-rule="evenodd" fill="#c2c2c2" stroke="#000" stroke-width=".25"/>
<path d="M79.7 61.8h.2v.3h-.2z" fill="none" stroke="#000" stroke-width=".25"/>
<path d="M79.8 58.5v3.4h23.9M33 60.8h17.1" fill="none" stroke="#000" stroke-width=".09"/>
<path d="M50 60.7h.2v.2h-.2z" fill-rule="evenodd" fill="#c2c2c2" stroke="#000" stroke-width=".25"/>
<path d="M50 60.7h.2v.2h-.2z" fill="none" stroke="#000" stroke-width=".25"/>
<path d="M50.1 58.5v2.3h9.2" fill="none" stroke="#000" stroke-width=".09"/>
<path d="M59.2 60.7h.1v.2h-.1z" fill-rule="evenodd" fill="#c2c2c2" stroke="#000" stroke-width=".25"/>
<path d="M59.2 60.7h.1v.2h-.1z" fill="none" stroke="#000" stroke-width=".25"/>
<path d="M59.3 58.5v2.3h27.3v-2.3" fill="none" stroke="#000" stroke-width=".09"/>
<path d="M31.8 59.5h.2v.3h-.2z" fill-rule="evenodd" fill="#c2c2c2" stroke="#000" stroke-width=".25"/>
<path d="M31.8 59.5h.2v.3h-.2zM31.8 58.5v1.2" fill="none" stroke="#000" stroke-width=".25"/>
<path d="M43.2 58.4h.2v.3h-.2z" fill-rule="evenodd" fill="#c2c2c2" stroke="#000" stroke-width=".25"/>
<path d="M43.2 58.4h.2v.3h-.2z" fill="none" stroke="#000" stroke-width=".25"/>
<path d="M43.3 50.6v7.9h1.1M49 58.5h1.1" fill="none" stroke="#000" stroke-width=".09"/>
<path d="M52.3 58.4h.2v.3h-.2z" fill-rule="evenodd" fill="#c2c2c2" stroke="#000" stroke-width=".25"/>
<path d="M52.3 58.4h.2v.3h-.2z" fill="none" stroke="#000" stroke-width=".25"/>
<path d="M52.4 49.5v9h1.2M58.2 58.5h1.1" fill="none" stroke="#000" stroke-width=".09"/>
<path d="M79.7 58.4h.2v.3h-.2z" fill-rule="evenodd" fill="#c2c2c2" stroke="#000" stroke-width=".25"/>
<path d="M23.9 57.4h6.8M31.8 48.4v1.1M79.7 58.4h.2v.3h-.2z" fill="none" stroke="#000" stroke-width=".25"/>
<path d="M33 50.6h10.3M33 49.5h19.4M68.4 54.1h22.8v1M79.8 46.1v12.4h1.1M85.5 58.5h1.1M91.2 49.5h-28.5v4.6h1.1" fill="none" stroke="#000" stroke-width=".09"/>
<path d="M31.8 48.2h.2v.3h-.2z" fill-rule="evenodd" fill="#c2c2c2" stroke="#000" stroke-width=".25"/>
<path d="M31.8 48.2h.2v.3h-.2zM31.8 47.2v1.2" fill="none" stroke="#000" stroke-width=".25"/>
<path d="M33 48.4h28.6" fill="none" stroke="#000" stroke-width=".09"/>
<path d="M31.8 47.1h.2v.3h-.2z" fill-rule="evenodd" fill="#c2c2c2" stroke="#000" stroke-width=".25"/>
<path d="M31.8 47.1h.2v.3h-.2zM31.8 46.1v1.1" fill="none" stroke="#000" stroke-width=".25"/>
<path d="M33 47.2h37.7" fill="none" stroke="#000" stroke-width=".09"/>
<path d="M31.8 46h.2v.2h-.2z" fill-rule="evenodd" fill="#c2c2c2" stroke="#000" stroke-width=".25"/>
<path d="M31.8 46h.2v.2h-.2zM31.8 44.9v1.2" fill="none" stroke="#000" stroke-width=".25"/>
<path d="M33 46.1h46.8" fill="none" stroke="#000" stroke-width=".09"/>
<path d="M31.8 44.8h.2v.3h-.2z" fill-rule="evenodd" fill="#c2c2c2" stroke="#000" stroke-width=".25"/>
<path d="M25 38.2h5.7M31.8 39.3v5.6M31.8 44.8h.2v.3h-.2z" fill="none" stroke="#000" stroke-width=".25"/>
<path d="M143.5 34.7h.2v.2h-.2z" fill-rule="evenodd" fill="#c2c2c2" stroke="#000" stroke-width=".25"/>
<path d="M143.5 34.7h.2v.2h-.2z" fill="none" stroke="#000" stroke-width=".25"/>
<path d="M135.6 27.9h3.4M143.6 31.4v3.4h8v-1.2M148.2 27.9h3.4v1.2" fill="none" stroke="#000" stroke-width=".09"/>
<path d="M151.5 27.8h.2v.3h-.2z" fill-rule="evenodd" fill="#c2c2c2" stroke="#000" stroke-width=".25"/>
<g fill="none" stroke="#000" stroke-width=".25">
<path d="M0 .4h191.5v134.5h-191.5zM0 2.6h191.5M2.2 .4v134.5M26 .4v2.2M49.2 .4v2.2M72.5 .4v2.2M95.7 .4v2.2M119 .4v2.2M142.3 .4v2.2M165.5 .4v2.2M189.3 .4v134.5M0 24.1h2.2"/>
<path d="M30.7 38.2l1.1 1.1M151.5 27.8h.2v.3h-.2zM189.3 24.1h2.2M0 45.8h2.2M30.7 57.4l1.1 1.1M189.3 45.8h2.2M0 67.6h2.2M189.3 67.6h2.2M0 89.4h2.2M189.3 89.4h2.2M0 111.1h2.2M161.8 119.1v13.6"/>
<path d="M189.3 119.1h-39.1v13.6M189.3 111.1h2.2M0 132.7h191.5M26 132.7v2.2M49.2 132.7v2.2M72.5 132.7v2.2M95.7 132.7v2.2M119 132.7v2.2M120.8 130.4v2.3M141.3 130.4v2.3M142.3 132.7v2.2M150.2 121.3h11.6"/>
<path d="M150.2 123.5h39.1M150.2 125.8h11.6M150.2 128.1h11.6M165.3 130.4v2.3M165.5 132.7v2.2M177.3 130.4v2.3M185.5 123.5v2.3h3.8M189.3 130.4h-79.9v2.3"/>
</g>
<path d="M151.6 25.7v2.2" fill="none" stroke="#000" stroke-width=".09"/>
<text font-size="2.3" x="169.8" y="127.7">SGH-P100</text>
<text font-size="1.7" x="165.1" y="121.8">SAMSUNG ELECTRONICS</text>
<text font-size="1.1" x="132.5" y="131.9">2003.06.11</text>
<g font-size=".9">
<text x="100" y="69.6" transform="rotate(-90 100 69.6)">ZD800</text>
<text x="105.7" y="69.6" transform="rotate(-90 105.7 69.6)">ZD801</text>
<text x="101.1" y="73.2" transform="rotate(-90 101.1 73.2)">VC040205X150R</text>
<text x="106.8" y="73.2" transform="rotate(-90 106.8 73.2)">VC040205X150R</text>
<text x="122.9" y="77" transform="rotate(-90 122.9 77)">SLS-NNBL102TS</text>
<text x="127.4" y="77" transform="rotate(-90 127.4 77)">SLS-NNBL102TS</text>
<text x="132" y="77" transform="rotate(-90 132 77)">SLS-NNBL102TS</text>
<text x="136.5" y="77" transform="rotate(-90 136.5 77)">SLS-NNBL102TS</text>
<text x="141.1" y="77" transform="rotate(-90 141.1 77)">SLS-NNBL102TS</text>
<text x="145.6" y="77" transform="rotate(-90 145.6 77)">SLS-NNBL102TS</text>
<text x="150.2" y="77" transform="rotate(-90 150.2 77)">SLS-NNBL102TS</text>
<text x="154.8" y="77" transform="rotate(-90 154.8 77)">SLS-NNBL102TS</text>
<text x="159.3" y="77" transform="rotate(-90 159.3 77)">SLS-NNBL102TS</text>
<text x="163.9" y="77" transform="rotate(-90 163.9 77)">SLS-NNBL102TS</text>
<text x="168.4" y="77" transform="rotate(-90 168.4 77)">SLS-NNBL102TS</text>
<text x="100" y="82" transform="rotate(-90 100 82)">ZD802</text>
<text x="101.1" y="85.7" transform="rotate(-90 101.1 85.7)">VC040205X150R</text>
</g>
<g font-size=".8">
<text x="14.1" y="1.8">1</text>
<text x="37.3" y="1.8">2</text>
<text x="60.6" y="1.8">3</text>
<text x="83.9" y="1.8">4</text>
<text x="107.1" y="1.8">5</text>
<text x="130.4" y="1.8">6</text>
<text x="153.7" y="1.8">7</text>
<text x="176.9" y="1.8">8</text>
<text x=".8" y="13.5">A</text>
<text x="190.1" y="13.5">A</text>
<text x="142.4" y="23.7">U802</text>
<text x="150.4" y="22.6">VCCD</text>
<text x="128.7" y="28.2">FLIP_SNS</text>
<text x="139" y="25.2">A3212ELH-SAMSUNG</text>
<text x="139.7" y="27.7">2</text>
<text x="141.1" y="28.2">OUT</text>
<text x="142.8" y="29.4">GND</text>
<text x="144.4" y="28.2">VCC</text>
<text x="147" y="27.4">1</text>
<text x="152.5" y="28.8">C811</text>
<text x="152.5" y="29.9">100NF</text>
<text x=".8" y="35.3">B</text>
<text x="144.1" y="31.1">3</text>
<text x="190.1" y="35.3">B</text>
<text x="16.4" y="38.4">KEY_COL(4:0)</text>
<text x="33" y="47.1">KEY_COL(3)</text>
<text x="33" y="46">KEY_COL(4)</text>
<text x="33" y="48.3">KEY_COL(2)</text>
<text x="33" y="49.4">KEY_COL(1)</text>
<text x="33" y="50.6">KEY_COL(0)</text>
<text x="63.8" y="52.3">KEYPAD</text>
<text x="64.4" y="51.2">END_PWR</text>
<text x="94" y="49.8">PWR_ON</text>
<text x=".8" y="57">C</text>
<text x="14.9" y="57.7">KEY_ROW(4:0)</text>
<text x="44.4" y="56.9">KEYPAD</text>
<text x="44.7" y="59.7">1</text>
<text x="45.9" y="55.7">SEND</text>
<text x="48.5" y="59.7">2</text>
<text x="53.6" y="56.9">KEYPAD</text>
<text x="53.8" y="59.7">1</text>
<text x="55" y="55.7">CLEAR</text>
<text x="57.7" y="59.7">2</text>
<text x="64.1" y="55.1">1</text>
<text x="67.9" y="55.1">2</text>
<text x="80.9" y="56.9">KEYPAD</text>
<text x="81.2" y="59.7">1</text>
<text x="83.2" y="55.7">I</text>
<text x="85" y="59.7">2</text>
<text x="190.1" y="57">C</text>
<text x="33" y="60.7">KEY_ROW(0)</text>
<text x="82.3" y="64">1</text>
<text x="87.1" y="64">2</text>
<text x="171" y="64.5">VBAT</text>
<text x="44.4" y="69.3">KEYPAD</text>
<text x="45.9" y="68.2">1</text>
<text x="53.6" y="69.3">KEYPAD</text>
<text x="55" y="68.2">2</text>
<text x="62.7" y="69.3">KEYPAD</text>
<text x="64.2" y="68.2">3</text>
<text x="71.8" y="69.3">KEYPAD</text>
<text x="73.3" y="68.2">UP</text>
<text x="82.2" y="68.1">3</text>
<text x="84.8" y="68.1">4</text>
<text x="87.1" y="68.1">5</text>
<text x="91.2" y="69.3">VOL_UP</text>
<text x="91.2" y="70.5">LS10N2-T</text>
<text x="122.3" y="67.7">LED801</text>
<text x="126.8" y="67.7">LED802</text>
<text x="131.4" y="67.7">LED803</text>
<text x="136" y="67.7">LED804</text>
<text x="140.5" y="67.7">LED805</text>
<text x="145.1" y="67.7">LED806</text>
<text x="149.6" y="67.7">LED807</text>
<text x="154.2" y="67.7">LED808</text>
<text x="158.7" y="67.7">LED809</text>
<text x="163.3" y="67.7">LED810</text>
<text x="168.7" y="67.7">LED812</text>
<text x="33" y="73.2">KEY_ROW(1)</text>
<text x="44.7" y="72.1">1</text>
<text x="48.5" y="72.1">2</text>
<text x="53.8" y="72.1">1</text>
<text x="57.7" y="72.1">2</text>
<text x="62.9" y="72.1">1</text>
<text x="66.8" y="72.1">2</text>
<text x="72.1" y="72.1">1</text>
<text x="75.9" y="72.1">2</text>
<text x="82.3" y="76.4">1</text>
<text x="87.1" y="76.4">2</text>
<text x=".8" y="78.8">D</text>
<text x="44.4" y="81.8">KEYPAD</text>
<text x="45.9" y="80.6">4</text>
<text x="53.6" y="81.8">KEYPAD</text>
<text x="55" y="80.6">5</text>
<text x="62.7" y="81.8">KEYPAD</text>
<text x="64.2" y="80.6">6</text>
<text x="71.8" y="81.8">KEYPAD</text>
<text x="73.3" y="80.6">DOWN</text>
<text x="82.2" y="80.5">3</text>
<text x="84.8" y="80.5">4</text>
<text x="87.1" y="80.5">5</text>
<text x="91.2" y="82.9">LS10N2-T</text>
<text x="91.2" y="81.8">VOL_DN</text>
<text x="125.1" y="80.9">R806</text>
<text x="125.7" y="82">20</text>
<text x="129.7" y="80.9">R807</text>
<text x="130.3" y="82">20</text>
<text x="134.3" y="80.9">R808</text>
<text x="134.8" y="82">20</text>
<text x="138.8" y="80.9">R809</text>
<text x="139.4" y="82">20</text>
<text x="143.4" y="80.9">R810</text>
<text x="143.9" y="82">20</text>
<text x="147.9" y="80.9">R811</text>
<text x="148.5" y="82">20</text>
<text x="152.5" y="80.9">R812</text>
<text x="153" y="82">20</text>
<text x="157" y="80.9">R813</text>
<text x="157.6" y="82">20</text>
<text x="161.6" y="80.9">R814</text>
<text x="162.2" y="82">20</text>
<text x="166.2" y="80.9">R815</text>
<text x="166.7" y="82">20</text>
<text x="170.7" y="80.9">R816</text>
<text x="171.3" y="82">20</text>
<text x="190.1" y="78.8">D</text>
<text x="33" y="85.7">KEY_ROW(2)</text>
<text x="44.4" y="88.6">KEYPAD</text>
<text x="44.7" y="84.6">1</text>
<text x="45.9" y="87.5">7</text>
<text x="48.5" y="84.6">2</text>
<text x="53.6" y="88.6">KEYPAD</text>
<text x="53.8" y="84.6">1</text>
<text x="55" y="87.5">8</text>
<text x="57.7" y="84.6">2</text>
<text x="62.7" y="88.6">KEYPAD</text>
<text x="62.9" y="84.6">1</text>
<text x="64.2" y="87.5">9</text>
<text x="66.8" y="84.6">2</text>
<text x="71.8" y="88.6">KEYPAD</text>
<text x="72.1" y="84.6">1</text>
<text x="73.3" y="87.5">LEFT</text>
<text x="75.9" y="84.6">2</text>
<text x="80.4" y="88.6">KEYPAD</text>
<text x="82.7" y="87.5">F1</text>
<text x="175" y="84.9">BACKLIGHT</text>
<text x="33" y="92.4">KEY_ROW(3)</text>
<text x="44.4" y="95.3">KEYPAD</text>
<text x="44.7" y="91.4">1</text>
<text x="45.9" y="94.3">*</text>
<text x="48.5" y="91.4">2</text>
<text x="53.6" y="95.3">KEYPAD</text>
<text x="53.8" y="91.4">1</text>
<text x="55" y="94.3">0</text>
<text x="57.7" y="91.4">2</text>
<text x="62.7" y="95.3">KEYPAD</text>
<text x="62.9" y="91.4">1</text>
<text x="64.2" y="94.3">SH</text>
<text x="66.8" y="91.4">2</text>
<text x="71.8" y="95.3">KEYPAD</text>
<text x="72.1" y="91.4">1</text>
<text x="73.3" y="94.3">RIGHT</text>
<text x="75.9" y="91.4">2</text>
<text x="80.6" y="95.3">KEYPAD</text>
<text x="81.2" y="91.4">1</text>
<text x="82.4" y="94.3">F2</text>
<text x="85" y="91.4">2</text>
<text x=".8" y="100.5">E</text>
<text x="33" y="99.3">KEY_ROW(4)</text>
<text x="44.7" y="98.2">1</text>
<text x="48.5" y="98.2">2</text>
<text x="53.8" y="98.2">1</text>
<text x="57.7" y="98.2">2</text>
<text x="62.9" y="98.2">1</text>
<text x="66.8" y="98.2">2</text>
<text x="72.1" y="98.2">1</text>
<text x="75.9" y="98.2">2</text>
<text x="81.2" y="98.2">1</text>
<text x="85" y="98.2">2</text>
<text x="190.1" y="100.5">E</text>
<text x="151.8" y="120">Engineer</text>
<text x=".8" y="122.3">F</text>
<text x="151.4" y="124.4">R&amp;D CHK</text>
<text x="151.7" y="122.2">Drawn by</text>
<text x="162.8" y="124.8">TITLE:</text>
<text x="186.7" y="124.4">Size</text>
<text x="187" y="125.6">A3</text>
<text x="190.1" y="122.3">F</text>
<text x="111.2" y="131.3">Changed by</text>
<text x="122.8" y="131.3">Date Changed</text>
<text x="143.2" y="131.3">Time Changed</text>
<text x="151.3" y="131.3">QA CHK</text>
<text x="151.7" y="129">MFG ENGR CHK</text>
<text x="151.8" y="126.7">DOC CTRL CHK</text>
<text x="162.6" y="131.3">REV</text>
<text x="167.5" y="131.3">Drawing Number</text>
<text x="178.7" y="131.6">Sheet</text>
<text x="182" y="131.7">8</text>
<text x="184.3" y="131.6">of</text>
<text x="186.5" y="131.7">11</text>
<text x="14.1" y="134.1">1</text>
<text x="37.3" y="134.1">2</text>
<text x="60.6" y="134.1">3</text>
<text x="83.9" y="134.1">4</text>
<text x="107.1" y="134.1">5</text>
<text x="110.6" y="132.3">user8</text>
<text x="130.4" y="134.1">6</text>
<text x="142.8" y="132.3">3:12:05 pm</text>
<text x="153.7" y="134.1">7</text>
<text x="163" y="132.2">2.0</text>
<text x="176.9" y="134.1">8</text>
</g>
</svg>
